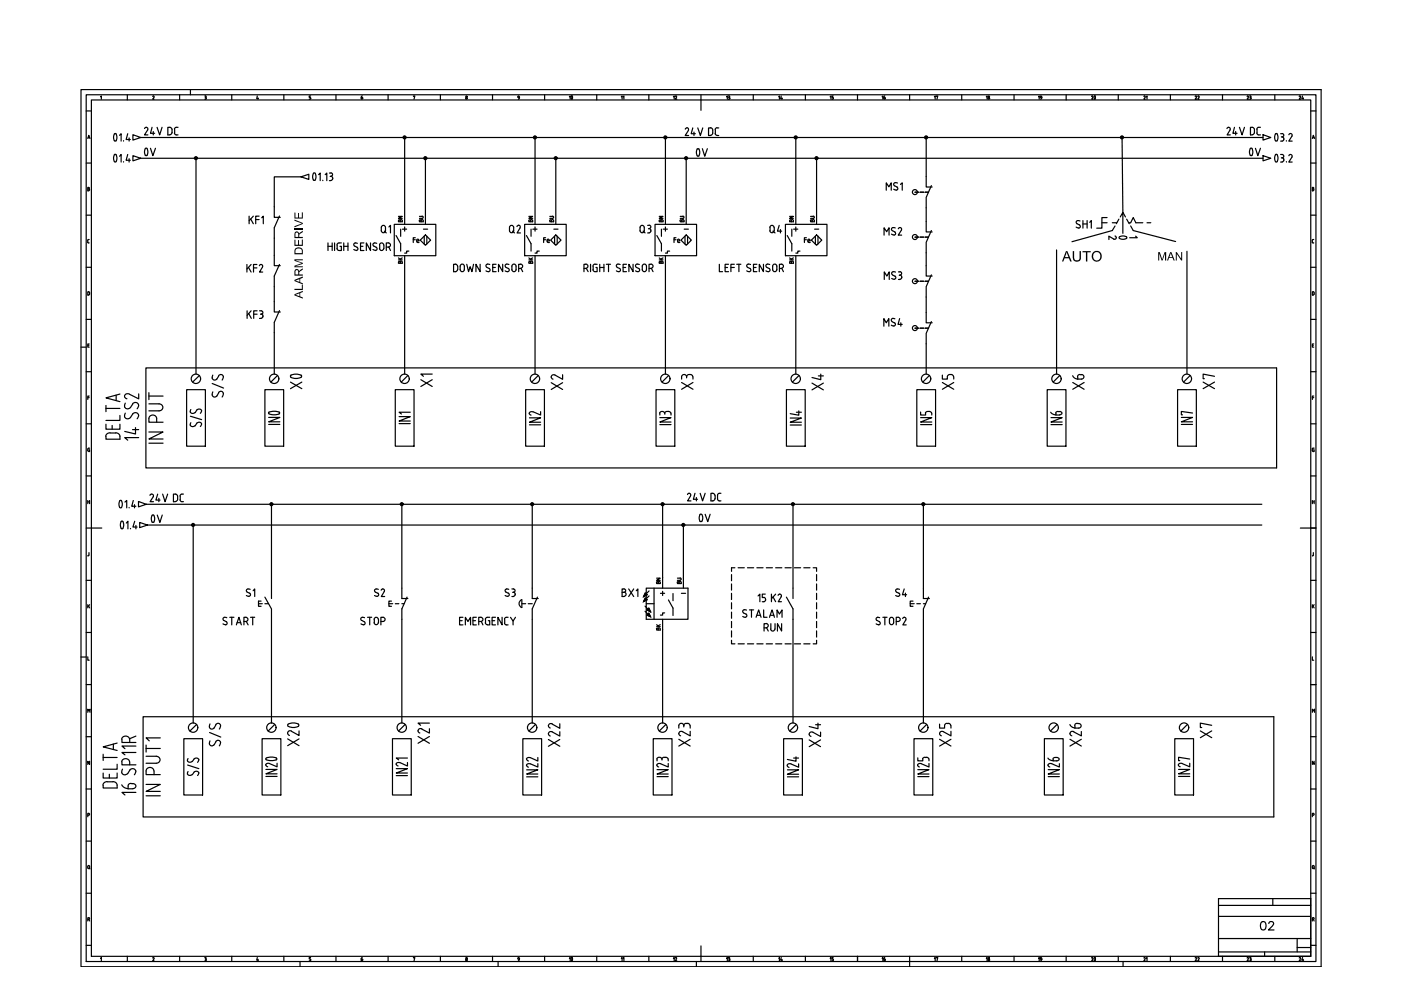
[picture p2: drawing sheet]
<svg xmlns="http://www.w3.org/2000/svg" width="297mm" height="210mm" viewBox="0 0 297 210" stroke-linecap="round" stroke-linejoin="round" font-family="sans-serif">
<!-- layer: 035 -->
<g fill="none" stroke="#000" stroke-width=".25">
<path d="M17.2 19h262.9v186h-262.9zM40.4 19v1.1M18.3 23.5h1.1M18.3 34.6h1.1M19.4 21.2h258.5v181.6h-258.5zM21.3 20.5l.2-.2v.7M27 20.1v1.1M32.5 20.3l.1 .3M32.5 20.3l-.1 .2M32.7 20.6l-.3 .4h.3M38.1 20.1v1.1M43.4 20.3l.3 .1-.1 .2"/>
<path d="M43.5 20.6h.1M43.6 20.6l.1 .2M43.7 20.8v.2h-.3M49.1 20.1v1.1M54.6 20.3l-.2 .6h.4M54.7 20.7v.3M60.2 20.1v1.1M65.9 20.9l-.3 .1M65.9 20.3h-.3v.3l.3 .2M65.9 20.8v.1M71.2 20.1v1.1M82.3 20.1v1.1"/>
<path d="M87.7 20.4l.3-.1-.2 .7M93.4 20.1v1.1M98.7 20.8l.2 .2 .2-.2M98.7 20.8l.2-.2 .1 .2M104.4 20.1v1.1M115.5 20.1v1.1M126.5 20.1v1.1M137.6 20.1v1.1M148.6 20.1v1.1M159.7 20.1v1.1M170.8 20.1v1.1M181.8 20.1v1.1"/>
<path d="M192.9 20.1v1.1M203.9 20.1v1.1M215 20.1v1.1M226 20.1v1.1M237.1 20.1v1.1M248.1 20.1v1.1M259.2 20.1v1.1M270.3 20.1v1.1M277.9 23.5h1.1M277.9 34.6h1.1M278.4 39.7l.1 .2-.1 .1 .2 .2-.2 .2M278.4 39.7h-.2v.8h.2"/>
<path d="M18.3 45.6h1.1M18.3 56.7h1.1M18.6 51.3l.3 .2M18.6 40.1h.2M18.6 51v.3M18.8 40.4l.2-.2-.2-.2 .2-.1-.4-.2v.8h.2M18.9 50.8l-.3 .2M277.9 45.6h1.1M277.9 56.7h1.1M278.2 51.3l.2 .2M278.2 40.1h.2M278.4 50.8l-.2 .2v.3"/>
<path d="M278.4 51.5h.1M278.4 50.8h.1M17.2 73.6h1.1M18.3 67.7h1.1M18.3 78.8h1.1M18.6 61.9l.2-.1a.42 .42 0 0 1 .1 .7l-.3 .1zM18.6 73.2h.3M18.9 72.9h-.3v.7h.3M277.9 67.7h1.1M277.9 78.8h1.1M278.2 73.2h.3M278.4 61.8a.42 .42 0 0 1 .2 .7l-.2 .1"/>
<path d="M278.4 61.9h-.2v.7h.2M278.5 72.9h-.3v.7h.3M18.3 89.9h1.1M18.6 95.2l.1 .4 .3 .1v-.3h-.1M18.6 84.3h.3M18.9 84h-.3v.7M19 95l-.4 .2M277.9 89.9h1.1M278.2 95.2v.3l.2 .2M278.2 84.3h.3M278.4 95l-.2 .2M278.4 95h.2"/>
<path d="M278.5 95.4h.1v.3h-.2M278.5 84h-.3v.7M18.3 112h1.1M18.3 100.9h1.1M18.6 117.8h.1M18.6 106.4h.4M18.6 106.1v.7M18.8 117.7l-.1 .1M18.9 117.2v.5M19 106.1v.7M277.9 112h1.1M277.9 100.9h1.1"/>
<path d="M278.2 106.1v.7M278.2 106.4h.4M278.5 117.2v.5M278.5 117.7l-.3 .1M278.6 106.1v.7M17.2 139.3h1.1M18.3 123h1.1M18.3 134.1h1.1M18.6 139.3v.7h.3M18.6 128.2v.7M18.8 128.5l.2 .4M19 128.2l-.4 .4"/>
<path d="M277.9 123h1.1M277.9 134.1h1.1M278.2 139.3v.7h.3M278.2 128.2v.7M278.4 128.5l.2 .4M278.6 128.2l-.4 .4M18.3 145.1h1.1M18.3 156.2h1.1M277.9 145.1h1.1M277.9 156.2h1.1M278.2 151v-.6l.3 .3 .2-.3v.6M18.3 167.3h1.1"/>
<path d="M18.3 178.3h1.1M18.6 172.8h.3v-.3h-.3v.7M277.9 167.3h1.1M277.9 178.3h1.1M278.2 172.8h.4v-.3h-.4v.7M278.6 161.4v.7l-.4-.7v.7M18.3 189.4h1.1M18.8 194.5l.1 .4-.3 .1M18.8 194.6h-.2v.7M18.9 195l.1 .3M258.3 192h19.6M269.9 190.5v1.5"/>
<path d="M277.9 189.4h1.1M278.2 184v-.3l.2-.2 .2 .2v.3M278.2 184l.2 .2 .2-.2M278.4 194.5l.2 .4-.4 .1M278.5 194.6h-.3v.7M278.5 184.1l.2 .1M278.5 195l.1 .3M18.3 200.4h1.1M21.3 203.2l.2-.2v.7M27 202.8v1.1M32.5 203l.1 .2M32.5 203l-.1 .1"/>
<path d="M32.7 203.3l-.3 .4h.3M38.1 202.8v1.1M43.4 203l.3 .1-.1 .2M43.4 203.7h.2M43.5 203.3h.1M43.6 203.3l.1 .3M43.7 203.5l-.1 .2M49.1 202.8v1.1M54.6 203l-.2 .6h.4M54.7 203.4v.3M60.2 202.8v1.1M63.6 203.9v1.1"/>
<path d="M65.6 203.7h.1M65.9 203.5l-.2 .2M65.9 203h-.3v.3l.3 .2M65.9 203.5v.1M71.2 202.8v1.1M82.3 202.8v1.1M87.7 203.1l.3-.1-.2 .7M93.4 202.8v1.1M98.7 203.6l.2-.3 .2 .3M98.7 203.5l.2 .2 .1-.2M104.4 202.8v1.1M105.6 203.9v1.1"/>
<path d="M115.5 202.8v1.1M126.5 202.8v1.1M137.6 202.8v1.1M147.6 203.9v1.1M148.6 202.8v1.1M159.7 202.8v1.1M170.8 202.8v1.1M181.8 202.8v1.1M192.9 202.8v2.2M203.9 202.8v1.1M215 202.8v1.1M226 202.8v1.1"/>
<path d="M237.1 202.8v1.1M238.1 203.9v1.1M248.1 202.8v1.1M258.3 201.8h19.6M259.2 202.8v1.1M268.1 201.8v1M270.3 202.8v1.1M275 200.9h2.9M277.9 200.4h1.1"/>
<circle cx="98.9" cy="20.5" r=".15"/>
<circle cx="98.9" cy="203.2" r=".15"/>
</g>
<!-- layer: 07 -->
<path d="M18.3 20.1h260.7v183.8h-260.7zM148.6 21.2v2.2M19.4 112h2.2M275.7 112h2.2M258.3 190.5h19.6v12.3h-19.6zM258.3 194.3h19.6M258.3 199h19.6M275 199v2.8M148.6 200.6v2.2" fill="none" stroke="#000" stroke-width=".25"/>
<g fill="none" stroke="#000" stroke-width=".25">
<path d="M29.8 29.2h238M29.8 33.6h238M41.6 33.6v45.7M63.8 37.5h-5.6v6.3M85.8 29.2v18.4M90.2 33.6v14M113.4 29.2v18.4M117.8 33.6v14M141.1 29.2v18.4M145.5 33.6v14M168.7 29.2v18.4M173.1 33.6v14"/>
<path d="M196.4 29.2v8.3M58.2 50.5v3.6M85.8 54.2v25.1M113.4 54.2v25.1M141.1 54.2v25.1M168.7 54.2v25.1M196.4 44.1v2.9M196.4 53.6v2.7M224 53v26.3M251.7 53.3v26M58.2 60.8v3.2M58.2 70.6v8.7"/>
<path d="M196.4 63v3.2M196.4 72.9v6.4M31 106.9h236.5M31.3 111.3h236.2M41 111.3v42M57.6 106.9v17.8M85.2 106.9v17.8M112.8 106.9v17.8M140.5 106.9v15.6M144.9 111.3v11.2M168.1 106.9v17.8M195.8 106.9v17.8"/>
<path d="M57.6 131.3v22M85.2 131.3v22M112.8 131.3v22M140.5 133.5v19.8M168.1 131.3v22M195.8 131.3v22"/>
</g>
<!-- layer: SYMS -->
<g fill="none" stroke="#000" stroke-width=".25">
<path d="M42.3 79.6l-1.5 1.4M86.5 79.6l-1.4 1.4M114.1 79.6l-1.4 1.4M141.8 79.6l-1.4 1.4M169.4 79.6l-1.4 1.4M197 79.6l-1.3 1.4M224.7 79.6l-1.4 1.4M252.3 79.6l-1.4 1.4M270.7 78h-239.8v21.2h239.8M39.6 82.6h3.9v12h-3.9zM56.2 82.6h3.9v12h-3.9zM83.8 82.6h4v12h-4z"/>
<path d="M111.4 82.6h4v12h-4zM139.1 82.6h4v12h-4zM166.7 82.6h4v12h-4zM194.4 82.6h4v12h-4zM222 82.6h4v12h-4zM249.7 82.6h3.9v12h-3.9zM39 156.6h4v12h-4zM41.7 153.6l-1.5 1.4M55.6 156.6h3.9v12h-3.9zM83.2 156.6h4v12h-4zM85.9 153.6l-1.4 1.4M110.9 156.6h3.9v12h-3.9z"/>
<path d="M113.5 153.6l-1.4 1.4M138.5 156.6h4v12h-4zM141.2 153.6l-1.4 1.4M166.1 156.6h4v12h-4zM168.8 153.6l-1.4 1.4M193.8 156.6h4v12h-4zM196.5 153.6l-1.4 1.4M221.4 156.6h4v12h-4zM224.1 153.6l-1.4 1.4M249.1 156.6h4v12h-4zM251.7 153.6l-1.4 1.4M270.1 152h-239.8v21.2h239.8"/>
<circle cx="41.5" cy="80.3" r=".99"/>
<circle cx="58.1" cy="80.3" r=".99"/>
<circle cx="85.8" cy="80.3" r=".99"/>
<circle cx="113.4" cy="80.3" r=".99"/>
<circle cx="141.1" cy="80.3" r=".99"/>
<circle cx="168.7" cy="80.3" r=".99"/>
<circle cx="196.3" cy="80.3" r=".99"/>
<circle cx="224" cy="80.3" r=".99"/>
<circle cx="251.6" cy="80.3" r=".99"/>
<circle cx="40.9" cy="154.3" r=".99"/>
<circle cx="57.5" cy="154.3" r=".99"/>
<circle cx="85.2" cy="154.3" r=".99"/>
<circle cx="112.8" cy="154.3" r=".99"/>
<circle cx="140.5" cy="154.3" r=".99"/>
<circle cx="168.1" cy="154.3" r=".99"/>
<circle cx="195.8" cy="154.3" r=".99"/>
<circle cx="223.4" cy="154.3" r=".99"/>
<circle cx="251" cy="154.3" r=".99"/>
</g>
<!-- layer: 0 -->
<g fill="none" stroke="#000" stroke-width=".25">
<path d="M63.8 37.5l1.7-.6v1.1zM196.4 37.5v2.2h1.2M197.5 39.4l-1.1 2.5v2.2M237.9 29.2l.2 15.8 .5 1M58.2 43.8v2.3h1.2M58.2 54.1v2.2h1.2M59.3 45.8l-1.1 2.5v2.2M59.3 56.1l-1.1 2.4v2.3M83.6 47.6h8.8v6.6h-8.8zM84.9 51.7v1.5M111.2 47.6h8.8v6.6h-8.8zM112.6 51.7v1.5"/>
<path d="M138.9 47.6h8.8v6.6h-8.8zM140.2 51.7v1.5M166.5 47.6h8.8v6.6h-8.8zM167.9 51.7v1.5M194 40.8h.8M194 50.3h.8M194 59.6h.8M195.1 40.8h.7M195.1 50.3h.7M195.1 59.6h.7M196.1 40.8h.7M196.1 50.3h.7"/>
<path d="M196.1 59.6h.7M196.4 47v2.2h1.2M196.4 56.3v2.2h1.2M197.5 48.9l-1.1 2.5v2.2M197.5 58.3l-1.1 2.5v2.2M233.6 47.2h1.1M234.7 46.1h-1.1v2.3h-1.1M235.8 47.2h1M235.8 48.9l-8.5 2.4M237.2 46.5l-.5 .9M237.5 46l.6-1v4.5M238.9 46.5l.5 .9"/>
<path d="M239.3 47.2h.4l.6-1.1 .5 1.1h1.5M239.7 47.9l.6 1 8.9 2.3M243.2 47.2h.8M58.2 64v2.2h1.2M59.3 65.9l-1.1 2.5v2.2M194 69.6h.8M195.1 69.6h.7M196.1 69.6h.7M196.4 66.2v2.2h1.2M197.5 68.2l-1.1 2.5v2.2M270.7 78v21.2M56.2 126.6l1.4 2.5v2.2"/>
<path d="M57.6 124.7v2.2M85.2 124.7v2.2h1.3M85.2 128h.5M86.3 126.6l-1.1 2.5v2.2M112 128h.8M112.8 124.7v2.2h1.3M113.9 126.6l-1.1 2.5v2.2M136.8 129.6l.6 .6M137 124.7h8.9v6.6h-8.9zM137 128h1.7M137.1 129.3l.5-.4 .4 .8zM137.6 130l.4 .8-.9-.4"/>
<path d="M138.7 124.7v6.6M140.5 125.4v.9M140.9 129.9h-.4v.5h-.5M141.7 127.2l1 1.7v1.6M142.7 125.8v1.6M166.7 126.6l1.4 2.5v2.2M168.1 124.7v2.2M195.8 128h.4M195.8 124.7v2.2h1.2M196.9 126.6l-1.1 2.5v2.2M270.1 152v21.2"/>
<circle cx="41.5" cy="33.5" r=".32"/>
<circle cx="41.5" cy="33.5" r=".19"/>
<circle cx="41.5" cy="33.5" r=".11"/>
<circle cx="85.8" cy="29.1" r=".32"/>
<circle cx="85.8" cy="29.1" r=".19"/>
<circle cx="85.8" cy="29.1" r=".11"/>
<circle cx="90.2" cy="33.5" r=".32"/>
<circle cx="90.2" cy="33.5" r=".19"/>
<circle cx="90.2" cy="33.5" r=".11"/>
<circle cx="113.4" cy="29.1" r=".32"/>
<circle cx="113.4" cy="29.1" r=".19"/>
<circle cx="113.4" cy="29.1" r=".11"/>
<circle cx="117.8" cy="33.5" r=".32"/>
<circle cx="117.8" cy="33.5" r=".19"/>
<circle cx="117.8" cy="33.5" r=".11"/>
<circle cx="141.1" cy="29.1" r=".32"/>
<circle cx="141.1" cy="29.1" r=".19"/>
<circle cx="141.1" cy="29.1" r=".11"/>
<circle cx="168.7" cy="29.1" r=".32"/>
<circle cx="168.7" cy="29.1" r=".19"/>
<circle cx="168.7" cy="29.1" r=".11"/>
<circle cx="173.1" cy="33.5" r=".32"/>
<circle cx="173.1" cy="33.5" r=".19"/>
<circle cx="173.1" cy="33.5" r=".11"/>
<circle cx="196.3" cy="29.1" r=".32"/>
<circle cx="196.3" cy="29.1" r=".19"/>
<circle cx="196.3" cy="29.1" r=".11"/>
<circle cx="237.9" cy="29.1" r=".32"/>
<circle cx="237.9" cy="29.1" r=".19"/>
<circle cx="237.9" cy="29.1" r=".11"/>
<circle cx="194" cy="50.3" r=".53"/>
<circle cx="194" cy="59.6" r=".53"/>
<circle cx="194" cy="40.7" r=".53"/>
<circle cx="194" cy="69.6" r=".53"/>
<circle cx="40.9" cy="111.3" r=".32"/>
<circle cx="40.9" cy="111.3" r=".19"/>
<circle cx="40.9" cy="111.3" r=".11"/>
<circle cx="57.5" cy="106.9" r=".32"/>
<circle cx="57.5" cy="106.9" r=".19"/>
<circle cx="57.5" cy="106.9" r=".11"/>
<circle cx="85.2" cy="106.9" r=".32"/>
<circle cx="85.2" cy="106.9" r=".19"/>
<circle cx="85.2" cy="106.9" r=".11"/>
<circle cx="112.8" cy="106.9" r=".32"/>
<circle cx="112.8" cy="106.9" r=".19"/>
<circle cx="112.8" cy="106.9" r=".11"/>
<circle cx="140.5" cy="106.9" r=".32"/>
<circle cx="140.5" cy="106.9" r=".19"/>
<circle cx="140.5" cy="106.9" r=".11"/>
<circle cx="168.1" cy="106.9" r=".32"/>
<circle cx="168.1" cy="106.9" r=".19"/>
<circle cx="168.1" cy="106.9" r=".11"/>
<circle cx="195.8" cy="106.9" r=".32"/>
<circle cx="195.8" cy="106.9" r=".19"/>
<circle cx="195.8" cy="106.9" r=".11"/>
</g>
<!-- layer: TAGS -->
<g fill="none" stroke="#000" stroke-width=".25">
<path d="M189.7 39.4l.7 .5-.1 .3-.3 .1M189.8 38.7l-.3 .3 .2 .4M189.8 38.7l.5 .1M190.9 39.1l.4-.3v1.5M187.4 49.9v-1.6l.6 .8 .5-.8v1.6M187.5 59.3v-1.7l.5 .9 .5-.9v1.7M187.9 40.3v-1.5l.6 .8 .5-.8v1.5M189 49.6l.5 .2M189.3 48.9l.6 .5-.1 .3-.3 .2M189.3 58.3l.5 .3M189.4 57.6l-.3 .3 .1 .4M189.4 57.6l.5 .1"/>
<path d="M189.5 40.1l.5 .2M189.7 58.5a.4 .4 0 0 1 .1 .6 .4 .4 0 0 1-.6 0l-.1-.1M189.8 48.3a.43 .43 0 0 0-.6 0 .43 .43 0 0 0 0 .6M190.5 48.5l.2-.2a.36 .36 0 0 1 .4 .1 .36 .36 0 0 1 0 .4M190.5 57.6h.3M190.5 59.3h.3M190.7 58.4h.1M190.8 57.6a.36 .36 0 0 1 .4 .4 .36 .36 0 0 1-.4 .3l.3 .2 .1 .4M191.1 48.8l-.7 1.1h.8M191.2 58.9l-.4 .3M228.2 48.2l.5 .1M228.4 47.4l.6 .5v.3l-.3 .2"/>
<path d="M228.5 46.8l-.3 .2 .2 .4M228.5 46.8l.5 .1M229.6 46.8v1.6M229.6 47.5h.9M230.5 46.8v1.6M231 47.1l.4-.3v1.6M187.4 69.2v-1.7l.5 .9 .6-.9v1.7M189.2 68.2l.5 .3M189.3 67.5l.4 .1M189.3 67.5l-.3 .3 .2 .4M189.7 68.4a.4 .4 0 0 1 0 .6 .4 .4 0 0 1-.6 0l-.1-.1M190.7 67.5l-.3 1.3h.9"/>
<path d="M191 68.4v.8M31.6 88.7a.83 .83 0 0 1 .8-.7 .83 .83 0 0 1 .8 .7M31.6 91.6h3l-3 1.5h3M31.6 88.8v.7h3M31.6 85.6h2.1a.75 .75 0 0 1 .8 .8 .75 .75 0 0 1-.8 .7h-2.1M31.6 94h3M31.6 84h3M31.6 83.3v1.4M33.2 88.8v.7M84.6 88.3h2.4l-2.4 1h2.4M84.6 89.8h2.4M87 87.4h-2.4l.5 .4"/>
<path d="M112.3 88.6h2.3l-2.3 .9h2.3M112.3 90.1h2.3M113 87.3a.42 .42 0 0 0-.7 .1 .42 .42 0 0 0 .3 .6M114.6 87.3v.7l-1.5-.7M139.9 88.5h2.4l-2.4 1h2.4M139.9 90h2.4M140.9 87.6a.57 .57 0 0 0-.5-.4 .57 .57 0 0 0-.5 .4v.4M141 87.6v.2M141.4 87.2l-.2 .1-.3 .3M141.5 87.2h.2M141.7 87.2l.3 .1 .2 .3M142.3 87.6v.4"/>
<path d="M167.5 88.6h2.4l-2.4 .9h2.4M167.5 90.1h2.4M168.9 87.4h1M169.4 87.1v.9l-1.9-.3M195.2 88.5h2.4l-2.4 1h2.4M195.2 90h2.4M197 87.2l.3 .1 .2 .3M197 87.2a.63 .63 0 0 0-.8 .4v.4h-1v-.6M197.6 87.6v.4M250.5 88.5h2.3l-2.3 .9h2.3M250.5 90h2.3M252.8 87.6l-2.3-.4v.8h.2"/>
<path d="M160.7 126.4l.4-.4v1.6M161.9 126.6l.4 .4M162.2 126h-.6v.7h.4M162.3 127.2l-.2 .3-.5 .1M162.3 127v.2M163.6 126v1.6M163.9 126.6l.6 1M164.5 126l-.9 .9M165 126.2l.2-.2a.36 .36 0 0 1 .4 .1 .36 .36 0 0 1 0 .4l-.6 1.1h.7M31 158.7h3M31 158v1.5M34 156.4h-3l.7 .7"/>
<path d="M31 166.3h3l-3 1.5h3M31 160.3h2.1a.75 .75 0 0 1 .8 .8 .75 .75 0 0 1-.8 .7h-2.1M31 168.7h3M32.7 164.2l-.1-.7a.83 .83 0 0 0-.8-.8 .83 .83 0 0 0-.8 .8v.7h3M56.4 163.1h2.3l-2.3 1h2.3M56.4 164.6h2.3M56.4 162.2l.4 .4M56.5 160.7l-.2 .2 .2 .2M56.5 161.1l1.3 .2 .8-.2M56.5 160.7l.8-.2 1.3 .2M57.1 161.9h-.5l-.3 .3M58.7 161.8v.8l-1.5-.7"/>
<path d="M84 163h2.4l-2.4 .9h2.4M84 164.5h2.4M84 162l.4 .4M86.4 161.7v.7l-1.8-.7-.5 .1-.1 .2M86.4 160.7h-2.4l.5 .4M111.7 163.2h2.3l-2.3 .9h2.3M111.7 164.7h2.3M111.7 162.3l.3 .4M111.7 161l.3 .3M112.4 162h-.5l-.3 .3M112.4 160.7l-.5-.1-.3 .4M114 161.9v.7l-1.5-.6"/>
<path d="M114 160.6v.8l-1.5-.8M139.3 163.2h2.4l-2.4 .9h2.4M139.3 164.7h2.4M139.3 160.9v.4M140.4 160.9v.2M140.9 160.6h-.3l-.3 .3a.57 .57 0 0 0-.5-.3 .57 .57 0 0 0-.5 .3M141.7 161.9v.7l-1.6-.7a.42 .42 0 0 0-.7 .1 .42 .42 0 0 0 .2 .6M166.9 162.3l.4 .4M166.9 163.2h2.4l-2.4 1h2.4M166.9 164.7h2.4M167.7 162h-.5l-.3 .3M168.3 160.7h1"/>
<path d="M168.8 160.5v.9l-1.9-.4M169.3 162v.7l-1.5-.7M194.6 163.2h2.4l-2.4 .9h2.4M194.6 160.7v.6h1.1v-.4M194.6 164.7h2.4M196.1 160.6h-.2l-.3 .3M196.2 160.6h.2M197 161.9v.7l-1.6-.7a.42 .42 0 0 0-.7 .1 .42 .42 0 0 0 .2 .6M222.2 160.7l.4 .4 .6 .2M222.2 163.2h2.4l-2.4 .9h2.4M222.2 164.7h2.4M223 161.9a.42 .42 0 0 0-.7 .1 .42 .42 0 0 0 .3 .6"/>
<path d="M223.3 161a.77 .77 0 0 1 1.3 0l-.3 .3h-.3h-.7v-.3M224.6 161.9v.7l-1.6-.6M249.9 163.1h2.4l-2.4 1h2.4M249.9 164.6h2.4M250.6 161.9a.42 .42 0 0 0-.6 0 .42 .42 0 0 0 .2 .7M252.3 161.8v.8l-1.6-.7M252.3 160.9l-2.4-.3v.7h.2"/>
</g>
<!-- layer: MISC -->
<g fill="none" stroke="#000" stroke-width=".25">
<path d="M28.1 91.1h1.3M28.1 87.8a.69 .69 0 0 1 .7-.3 .69 .69 0 0 1 .6 .5M28.1 85.6a.69 .69 0 0 1 .7-.3 .69 .69 0 0 1 .6 .6M29.4 88l-.3 .8M29.4 85.9l-.3 .8M29.4 92.8h-3l.7 .5M29.4 83.5v1.1l-1.9-1M25.9 156.7v.7h2.9M28.8 159.5h-2.9l.6 .5M28.8 158.2h-2.9l.6 .5M28.8 156.1l-1.3 .5M25.9 161.5v.7h2.9"/>
<path d="M27.5 163.3a.69 .69 0 0 1 .7-.3 .69 .69 0 0 1 .6 .5M28.2 166.1a.54 .54 0 0 1 .6 .6 .54 .54 0 0 1-.6 .5M28.8 163.5l-.3 .8M28.8 168h-2.9l.6 .6"/>
</g>
<!-- layer: DESC -->
<g fill="none" stroke="#000" stroke-width=".25">
<path d="M69.5 51.5v1.6M69.5 52.2h.9M70.4 51.5v1.6M70.9 51.5v1.6M71.4 52.7l.3 .4h.2M71.5 52v.7M71.9 51.5l-.4 .2-.1 .3M71.9 51.5h.5M72.1 52.2h.3v.9h-.5M72.9 52.2h.9M72.9 51.5v1.6M73.8 51.5v1.6"/>
<path d="M75 52.9l.5 .2M75.2 52.2l.5 .2M75.3 51.5l.5 .1M75.4 51.5l-.4 .3 .2 .4M75.7 52.4l.2 .4-.4 .3M76.4 52.2h.5M77.2 51.5h-.8v1.6h.8M78.6 51.5v1.6l-.9-1.6v1.6M79.1 52.9l.5 .2M79.3 52.2l.6 .5v.3l-.3 .1M79.4 51.5l-.3 .3 .2 .4M80.5 52.7a.44 .44 0 0 0 .4 .4 .44 .44 0 0 0 .5-.4"/>
<path d="M80.5 52v.7M81.4 52v.7M81.9 52.4h.4a.44 .44 0 0 0 .5-.4 .44 .44 0 0 0-.4-.5h-.5v1.6M96.5 56l.3 .1 .2 .4M96.5 56h-.3v1.6l.6-.1 .2-.4M97.1 56.5v.6M97.6 57.2a.44 .44 0 0 0 .4 .4 .44 .44 0 0 0 .5-.4M97.6 57.2v-.8a.44 .44 0 0 1 .4-.4 .44 .44 0 0 1 .5 .4v.8M99 56l.3 1.6 .4-1.1 .4 1.1 .3-1.6M101.8 56v1.6l-.9-1.6v1.6M103.2 56.7l.5 .2a.4 .4 0 0 1 .1 .6 .4 .4 0 0 1-.6 0l-.2-.1M103.4 56l-.4 .3 .2 .4"/>
<path d="M103.4 56l.4 .1M104.5 56.7h.5M105.2 56h-.7v1.6h.7M106.6 56v1.6l-.9-1.6v1.6M107.3 56.7l.5 .2M107.8 56.9a.4 .4 0 0 1 .1 .6 .4 .4 0 0 1-.6 0l-.2-.1M107.9 56.1a.43 .43 0 0 0-.6-.1 .43 .43 0 0 0 0 .7M108.5 57.2v-.8a.44 .44 0 0 1 .5-.4 .44 .44 0 0 1 .4 .4v.8M108.5 57.2a.44 .44 0 0 0 .5 .4 .44 .44 0 0 0 .4-.4M123.8 56.9h.4M124.2 56a.44 .44 0 0 1 .5 .4 .44 .44 0 0 1-.5 .5M124.2 56h-.4v1.6"/>
<path d="M124.3 56.9l.4 .7M125.2 56v1.6M125.7 57.2l.2 .3 .3 .1M125.8 56.5v.7M126.2 56l-.4 .2-.1 .2M126.2 56h.4M126.4 56.7h.2v.9h-.4M127.2 56.7h.8M127.2 56v1.6M128 56v1.6M128.6 56h.8M129 56v1.6"/>
<path d="M130.9 56.7l.5 .2M131.4 56.9a.4 .4 0 0 1 0 .6 .4 .4 0 0 1-.6 0l-.1-.1M131.5 56.1a.43 .43 0 0 0-.6-.1 .43 .43 0 0 0 0 .7M132.1 56.7h.6M132.8 56h-.7v1.6h.7M134.2 56v1.6l-.9-1.6v1.6M134.9 56.7l.5 .2a.4 .4 0 0 1 .1 .6 .4 .4 0 0 1-.6 0l-.2-.1M135.5 56.1a.43 .43 0 0 0-.6-.1 .43 .43 0 0 0 0 .7M136.2 57.2v-.8a.44 .44 0 0 1 .4-.4 .44 .44 0 0 1 .5 .4v.8M136.2 57.2a.44 .44 0 0 0 .4 .4 .44 .44 0 0 0 .5-.4M137.6 56.9h.4M138 56h-.4v1.6"/>
<path d="M152.5 56v1.6h.7M153.7 56.7h.5M154.5 56h-.8v1.6h.8M155 56.7h.7M155.7 56h-.7v1.6M156.2 56h.9M156.7 56v1.6M158.5 56.7l.5 .2a.4 .4 0 0 1 .1 .6 .4 .4 0 0 1-.6 0l-.2-.1M159.1 56.1a.43 .43 0 0 0-.6-.1 .43 .43 0 0 0 0 .7M159.8 56.7h.5M160.5 56h-.7v1.6h.7M161.9 56v1.6l-.9-1.6v1.6"/>
<path d="M162.6 56.7l.5 .2M163.1 56.9a.4 .4 0 0 1 0 .6 .4 .4 0 0 1-.6 0l-.1-.1M163.2 56.1a.43 .43 0 0 0-.6-.1 .43 .43 0 0 0 0 .7M163.8 57.2a.44 .44 0 0 0 .5 .4 .44 .44 0 0 0 .4-.4M163.8 57.2v-.8a.44 .44 0 0 1 .5-.4 .44 .44 0 0 1 .4 .4v.8M165.3 56.9h.4M165.7 56h-.4v1.6M47.3 132.3l.5 .1M48.1 131a.43 .43 0 0 0-.6-.1 .43 .43 0 0 0 0 .7l.7 .5-.1 .3-.3 .1M48.7 130.9h.9M49.1 130.9v1.6M50.1 132.5l.6-1.6 .5 1.6"/>
<path d="M50.3 132h.7M51.7 131.8h.4M52.1 130.9a.44 .44 0 0 1 .5 .4 .44 .44 0 0 1-.5 .5M52.1 130.9h-.4v1.6M52.2 131.8l.4 .7M53.1 130.9h.9M53.6 130.9v1.6M76.5 132.3l.6 .1M76.7 131.6l.7 .5-.1 .3-.2 .1M77.3 131a.43 .43 0 0 0-.6-.1 .43 .43 0 0 0 0 .7M77.9 130.9h.9M78.4 130.9v1.6"/>
<path d="M79.3 131.3a.44 .44 0 0 1 .5-.4 .44 .44 0 0 1 .4 .4M79.3 132a.44 .44 0 0 0 .5 .4 .44 .44 0 0 0 .4-.4M79.4 131.3v.7M80.2 131.3v.7M80.8 131.8h.4a.44 .44 0 0 0 .4-.5 .44 .44 0 0 0-.4-.4h-.4v1.6M97.4 131.6h.6M98.2 130.9h-.8v1.6h.8M98.7 132.5v-1.6l.5 .9 .6-.9v1.6M100.3 131.6h.5M101 130.9h-.7v1.6h.7M101.5 131.8h.5M101.9 130.9a.44 .44 0 0 1 .5 .4 .44 .44 0 0 1-.5 .5"/>
<path d="M102 130.9h-.5v1.6M102.1 131.8l.3 .7M102.9 132l.1 .2 .3 .2M102.9 131.3v.7M103.5 131.6h.3v.9h-.4M103.8 130.9h-.7l-.2 .4M104.3 131.6h.6M105.1 130.9h-.8v1.6h.8M106.5 130.9v1.6l-.9-1.6v1.6M107 132.1l.2 .3 .5 .1M107 131.3v.8M107.7 130.9h-.5l-.2 .4"/>
<path d="M108.2 130.9l.6 .8 .5-.8M108.8 131.7v.8M185.8 132.3l.5 .1M186.1 130.9l.4 .1M186.1 130.9l-.3 .1v.3l.7 .5M186.4 131.8l.2 .4-.3 .3M187.2 130.9h.9M187.6 130.9v1.6M188.6 132v-.7a.44 .44 0 0 1 .4-.4 .44 .44 0 0 1 .5 .4v.7M188.6 132a.44 .44 0 0 0 .4 .4 .44 .44 0 0 0 .5-.4M190 131.8h.4a.44 .44 0 0 0 .5-.5 .44 .44 0 0 0-.5-.4h-.4v1.6M191.4 131.1l.2-.2a.36 .36 0 0 1 .4 .1 .36 .36 0 0 1 0 .4l-.6 1.1h.7"/>
</g>
<!-- layer: TERMS -->
<g fill="#000">
<path d="M62.4 46.6l1.8 .7v.2l-1.8 .7v-.3l1.6-.5-1.6-.6zM62.4 55h1.8v.2h-1.5l1.5 .5v.3l-1.5 .4 1.5 .1v.2h-1.8v-.4l1.6-.5-1.6-.5zM62.4 50.8h.2v1.1h.6v-1h.2v1h.6v-1.1h.2v1.3h-1.8zM62.4 45.1h.2v1h.6v-.9h.2v.9h.6v-1.1h.2v1.3h-1.8zM62.4 48.4h1.8v.3h-1.8zM62.4 61.2h1.6v-.8h.2v1.1h-1.8z"/>
<path d="M62.6 52.7l.5-.3 .9 .2 .2 .4v.9h-1.8zM62.7 52.9l-.1 .8h1.4v-.7l-.2-.2-.7-.1z"/>
<path d="M62.4 59.3l1.8-.7v.3l-.5 .2v.7l.5 .3v.2l-1.8-.7zM62.6 59.5l.9 .3v-.6z"/>
<path d="M62.6 57.2l.5-.1 .3 .4 .8-.6v.3l-.8 .5v.5h.8v.2h-1.8zM62.8 57.3l-.2 .9h.6v-.6a.3 .3 0 0 0-.1-.3 .3 .3 0 0 0-.3 0z"/>
<path d="M62.6 49.2l.5-.1 .3 .5 .8-.7v.3l-.8 .6v.4h.8v.3h-1.8zM62.7 49.3l-.1 .9h.6v-.5a.33 .33 0 0 0-.1-.3 .33 .33 0 0 0-.4-.1z"/>
<path d="M62.4 62.4l1.8-.7v.2l-.5 .2v.8l.5 .2v.2l-1.8-.7zM62.7 62.5l.8 .3v-.6z"/>
</g>
<!-- layer: 0 -->
<g fill="#000">
<path d="M227.4 53.2h.3v1.5l.4 .5h.5l.2-.2 .1-1.8h.3v1.7l-.3 .4-.7 .2-.6-.3-.2-.5zM229.5 53.2h1.8v.3h-.8v1.9h-.3v-1.9h-.7zM245.6 53.5h.3l.5 1.5 .5-1.5h.4v1.7h-.3v-1.5l-.5 1.5h-.2l-.5-1.5v1.5h-.2zM249.3 53.5h.2l.9 1.3v-1.3h.2v1.7h-.2l-.9-1.4v1.4h-.2z"/>
<path d="M226 53.2h.3l.9 2.2h-.3l-.3-.6h-.9l-.2 .6h-.3zM226.1 53.5l-.3 1h.8z"/>
<path d="M231.4 54.3a1.11 1.11 0 0 1 2.2 0 1.11 1.11 0 0 1-2.2 0zM232.1 53.6l-.3 .4v.8l.4 .4 .7-.1 .4-.5-.1-.9-.5-.2z"/>
<path d="M248.1 53.5h.3l.7 1.7h-.3l-.2-.5h-.8l-.1 .5h-.3zM248.2 53.7l-.3 .8h.6z"/>
</g>
<!-- layer: LOCBOX -->
<g fill="none" stroke="#000" stroke-width=".25">
<path d="M155.1 135.7v.8h.7M155.1 121.8v1.3M155.1 123.8v1.3M155.1 125.8v1.3M155.1 127.8v1.3M155.1 129.8v1.3M155.1 131.8v1.3M155.1 133.8v1.3M155.8 120.4h-.7v.7M156.5 136.5h1.3M156.5 120.4h1.3M158.5 136.5h1.3"/>
<path d="M158.5 120.4h1.3M160.5 120.4h1.3M162.5 120.4h1.3M164.5 120.4h1.3M166.4 120.4h1.4M168.4 136.5h1.3M168.4 120.4h1.3M170.4 136.5h1.3M170.4 120.4h1.3M172.4 120.4h.7v.7M173.1 135.7v.8h-.7M173.1 121.8v1.3"/>
<path d="M173.1 123.8v1.3M173.1 125.8v1.3M173.1 127.8v1.3M173.1 129.8v1.3M173.1 131.8v1.3M173.1 133.8v1.3"/>
</g>
<!-- layer: XREF -->
<g fill="none" stroke="#000" stroke-width=".25">
<path d="M24.2 28.4l.2-.1a1.08 1.08 0 0 1 0 1.6l-.2-.1M24.2 32.8l.2-.1a1.13 1.13 0 0 1 0 1.7l-.2-.1M24.3 28.4a1.5 1.5 0 0 0 0 1.4M24.3 32.8a1.5 1.5 0 0 0 0 1.4M25.3 28.7l.4-.4v1.6M25.3 33.1l.4-.3v1.6M66.5 36.7h.3M66.5 36.8a1.08 1.08 0 0 0 .1 1.5l.2-.1a1.48 1.48 0 0 0 0-1.4M67.5 37l.4-.3v1.6M68.4 38.2v.1M68.9 37l.4-.3v1.6M69.8 36.7h.4"/>
<path d="M69.8 38.3h.4M70 37.4h.2M70.2 36.6a.36 .36 0 0 1 .3 .4 .36 .36 0 0 1-.3 .4l.3 .3M70.5 37.9l-.3 .4M70.6 37.7v.2M271.5 28.3h.4M271.5 29.9h.4M271.5 32.8h.4M271.5 34.4h.4M271.7 29h.2M271.7 33.5h.2M271.8 28.3a.36 .36 0 0 1 .4 .4 .36 .36 0 0 1-.4 .3l.4 .4"/>
<path d="M271.8 32.8a.36 .36 0 0 1 .4 .3 .36 .36 0 0 1-.4 .4h.2l.2 .3M272.2 29.4l-.1 .3-.3 .2M272.2 33.8l-.1 .3-.3 .2M272.7 29.8v.1M272.7 34.3v.1M273.3 28.6l.2-.3a.36 .36 0 0 1 .4 .1 .36 .36 0 0 1 0 .5l-.7 1h.8M273.3 33l.2-.2a.36 .36 0 0 1 .4 .1 .36 .36 0 0 1 0 .4l-.7 1.1h.8M25.5 106.1h.1a1.08 1.08 0 0 1 0 1.6l-.2-.1a1.44 1.44 0 0 1 .1-1.5zM25.7 112h.4M25.7 112a1.17 1.17 0 0 1 .2-1.5l.2 .1a1.57 1.57 0 0 1 0 1.4M26.5 106.5l.4-.4v1.6"/>
</g>
<!-- layer: WIREREF_DEST -->
<g fill="none" stroke="#000" stroke-width=".25">
<path d="M30.6 27.3l.2-.3a.36 .36 0 0 1 .5 .1 .36 .36 0 0 1 0 .4l-.7 1.1h.8M32.2 27l-.3 1.3h.9M33.3 27l.6 1.6 .5-1.6M36.5 27.5v.6M36.5 27.5l-.3-.4-.6-.1v1.6M37 28.2l.4 .4M37 27.4v.8M37.4 27l-.4 .4M37.4 28.6h.3M37.4 27h.3M32.1 104.8l-.3 .2M32.2 104.8a.36 .36 0 0 1 .3 .5"/>
<path d="M33.4 104.8l-.4 1.2h.9M34.5 104.8l.5 1.6 .5-1.6M37.2 104.8l.4 .2 .1 .9M37.2 104.8h-.4v1.6M38.2 105.2v.8M38.6 106.4h.3M38.9 104.8h-.5l-.2 .4"/>
</g>
<!-- layer: WIREREF -->
<path d="M260.1 27.3l.2-.3a.36 .36 0 0 1 .5 .1 .36 .36 0 0 1 0 .4l-.6 1.1h.6M261.7 27l-.3 1.3h.9M262.8 27l.5 1.6 .5-1.6M266 27.5l-.3-.4-.6-.1v1.6M266 27.5v.6M266.5 27.4v.8M267.2 27h-.5l-.2 .4" fill="none" stroke="#000" stroke-width=".25"/>
<!-- layer: WIRENO -->
<g fill="none" stroke="#000" stroke-width=".25">
<path d="M145.6 27.1a.36 .36 0 0 1 .3 .5M145.6 27.1l-.3 .3M146 27.7l-.7 1h.7M146.9 27.1l-.4 1.2h.9M147.9 27.1l.6 1.6 .5-1.6M150.6 27.1l.4 .2 .1 .9M150.7 27.1h-.5v1.6M151.7 27.5v.8M152 27.1l-.4 .4M152 27.1h.4M145.8 104.9l.1-.3a.36 .36 0 0 1 .5 .1 .36 .36 0 0 1 0 .4l-.6 1.1h.7M147.3 104.6l-.3 1.3h.9"/>
<path d="M148.4 104.6l.6 1.6 .5-1.6M151.6 105.1l-.3-.4-.6-.1v1.6M151.6 105.1v.6M152.9 104.6l-.7 .2-.1 1"/>
</g>
<!-- layer: DESCCHILD -->
<path d="M158.3 129.4a.43 .43 0 0 0-.6-.1 .43 .43 0 0 0 0 .7l.5 .2a.41 .41 0 0 1 0 .6 .41 .41 0 0 1-.6 0l-.1-.1M158.9 129.3h.9M159.3 129.3v1.6M160.3 130.9l.6-1.6 .5 1.6M161.9 129.3v1.6h.7M163.1 130.9l.6-1.6 .5 1.6M164.7 130.9v-1.6l.6 .9 .5-.9v1.6" fill="none" stroke="#000" stroke-width=".25"/>
<!-- layer: 0 -->
<path d="M137.1 130.4l.5-.4 .4 .8zM137.1 129.3l.5-.4 .4 .8z" fill="#000" stroke="#000" stroke-width=".21"/>
<g font-size="7.5">
<text x="49.7" y="86.8" transform="rotate(-90 49.7 86.8)">S/S</text>
<text x="66" y="84.7" transform="rotate(-90 66 84.7)">X0</text>
<text x="49" y="160.9" transform="rotate(-90 49 160.9)">S/S</text>
<text x="65.3" y="159.5" transform="rotate(-90 65.3 159.5)">X20</text>
</g>
<g font-size="6.6">
<text x="26.8" y="94.5" transform="rotate(-90 26.8 94.5)">DELTA</text>
<text x="44.4" y="93.1" transform="rotate(-90 44.4 93.1)">S/S</text>
<text x="61" y="92.1" transform="rotate(-90 61 92.1)">IN0</text>
<text x="28.9" y="112.9">0V</text>
<text x="44.1" y="167.2" transform="rotate(-90 44.1 167.2)">S/S</text>
<text x="26.1" y="168.6" transform="rotate(-90 26.1 168.6)">DELTA</text>
</g>
<g font-size="6.2">
<text x="27.5" y="34.9">0V</text>
<text x="144.6" y="34.9">0V</text>
<text x="261.8" y="34.9">0V</text>
<text x="145" y="112.5">0V</text>
<text x="50.4" y="128.4">S1</text>
<text x="77.6" y="128.4">S2</text>
<text x="105.5" y="128.4">S3</text>
<text x="188" y="128.4">S4</text>
</g>
<g font-size="5.7">
<text x="92.8" y="83.3" transform="rotate(-90 92.8 83.3)">X1</text>
<text x="120.6" y="84" transform="rotate(-90 120.6 84)">X2</text>
<text x="148.2" y="83.6" transform="rotate(-90 148.2 83.6)">X3</text>
<text x="175.7" y="84" transform="rotate(-90 175.7 84)">X4</text>
<text x="203.6" y="83.6" transform="rotate(-90 203.6 83.6)">X5</text>
<text x="231.1" y="83.6" transform="rotate(-90 231.1 83.6)">X6</text>
<text x="226.5" y="91.4" transform="rotate(-90 226.5 91.4)">IN6</text>
<text x="92.4" y="158.8" transform="rotate(-90 92.4 158.8)">X21</text>
<text x="119.9" y="159.5" transform="rotate(-90 119.9 159.5)">X22</text>
<text x="147.5" y="159.5" transform="rotate(-90 147.5 159.5)">X23</text>
<text x="175.3" y="159.5" transform="rotate(-90 175.3 159.5)">X24</text>
<text x="202.8" y="159.5" transform="rotate(-90 202.8 159.5)">X25</text>
<text x="258.2" y="157.7" transform="rotate(-90 258.2 157.7)">X7</text>
</g>
<g font-size="5.3">
<text x="258.6" y="83.6" transform="rotate(-90 258.6 83.6)">X7</text>
<text x="230.4" y="159.5" transform="rotate(-90 230.4 159.5)">X26</text>
</g>
<g font-size="4.9">
<text x="51.9" y="48.7">KF1</text>
<text x="51.5" y="58.9">KF2</text>
<text x="51.5" y="68.8">KF3</text>
<text x="130.9" y="127.7">BX1</text>
<text x="161.2" y="135.1">RUN</text>
<text x="266.3" y="198.3">02</text>
</g>
<g font-size="4.4">
<text x="119.2" y="22.6">10</text>
<text x="230" y="22.6">20</text>
<text x="80.1" y="50.4">Q1</text>
<text x="107.2" y="50.4">Q2</text>
<text x="134.8" y="50.4">Q3</text>
<text x="162.3" y="50.4">Q4</text>
<text x="119.2" y="205.3">10</text>
<text x="230" y="205.3">20</text>
</g>
<g font-size="4">
<text x="90" y="52.6" transform="rotate(-90 90 52.6)">Fe</text>
<text x="91" y="48.3" transform="rotate(-90 91 48.3)">BU</text>
<text x="114.3" y="52.6">Fe</text>
<text x="114.3" y="48.3" transform="rotate(-90 114.3 48.3)">BN</text>
<text x="142.2" y="52.6">Fe</text>
<text x="146.4" y="48.3" transform="rotate(-90 146.4 48.3)">BU</text>
<text x="169.7" y="52.6">Fe</text>
<text x="114.3" y="57.2" transform="rotate(-90 114.3 57.2)">BK</text>
<text x="142.5" y="124.9">BU</text>
</g>
<g font-size="3.5">
<text x="75.8" y="22.2">6</text>
<text x="108.7" y="22.2">9</text>
<text x="141.8" y="22.2">12</text>
<text x="153.1" y="22.2">13</text>
<text x="164.4" y="22.2">14</text>
<text x="175" y="22.2">15</text>
<text x="186.3" y="22.2">16</text>
<text x="197.2" y="22.2">17</text>
<text x="211" y="22.2" transform="rotate(-90 211 22.2)">18</text>
<text x="222.2" y="22.2" transform="rotate(-90 222.2 22.2)">19</text>
<text x="241.7" y="22.2">21</text>
<text x="252.6" y="22.2">22</text>
<text x="266.3" y="22.2" transform="rotate(-90 266.3 22.2)">23</text>
<text x="274.5" y="22.2">24</text>
<text x="17.6" y="30.7">A</text>
<text x="277.3" y="30.7">A</text>
<text x="86.4" y="48.3" transform="rotate(-90 86.4 48.3)">BN</text>
<text x="118.5" y="48.3" transform="rotate(-90 118.5 48.3)">BU</text>
<text x="141.8" y="48.3" transform="rotate(-90 141.8 48.3)">BN</text>
<text x="169.3" y="48.3" transform="rotate(-90 169.3 48.3)">BN</text>
<text x="173.9" y="48.3" transform="rotate(-90 173.9 48.3)">BU</text>
<text x="234.2" y="51.9">2</text>
<text x="86.4" y="57.2" transform="rotate(-90 86.4 57.2)">BK</text>
<text x="141.8" y="57.2" transform="rotate(-90 141.8 57.2)">BK</text>
<text x="169.3" y="57.2" transform="rotate(-90 169.3 57.2)">BK</text>
<text x="141.1" y="124.9" transform="rotate(-90 141.1 124.9)">BN</text>
<text x="141.1" y="134.8" transform="rotate(-90 141.1 134.8)">BK</text>
<text x="17.6" y="152.4">M</text>
<text x="17.6" y="185.6">Q</text>
<text x="75.8" y="205">6</text>
<text x="108.7" y="205">9</text>
<text x="141.8" y="205">12</text>
<text x="153.1" y="205">13</text>
<text x="164.4" y="205">14</text>
<text x="175" y="205">15</text>
<text x="186.3" y="205">16</text>
<text x="197.2" y="205">17</text>
<text x="211" y="205" transform="rotate(-90 211 205)">18</text>
<text x="222.2" y="205" transform="rotate(-90 222.2 205)">19</text>
<text x="241.7" y="205">21</text>
<text x="252.6" y="205">22</text>
<text x="266.3" y="205" transform="rotate(-90 266.3 205)">23</text>
<text x="274.5" y="205">24</text>
</g>
<g font-size="3.1">
<text x="133.3" y="22.2" transform="rotate(-90 133.3 22.2)">11</text>
<text x="238.5" y="51.5">1</text>
<text x="133.3" y="205" transform="rotate(-90 133.3 205)">11</text>
</g>
</svg>
